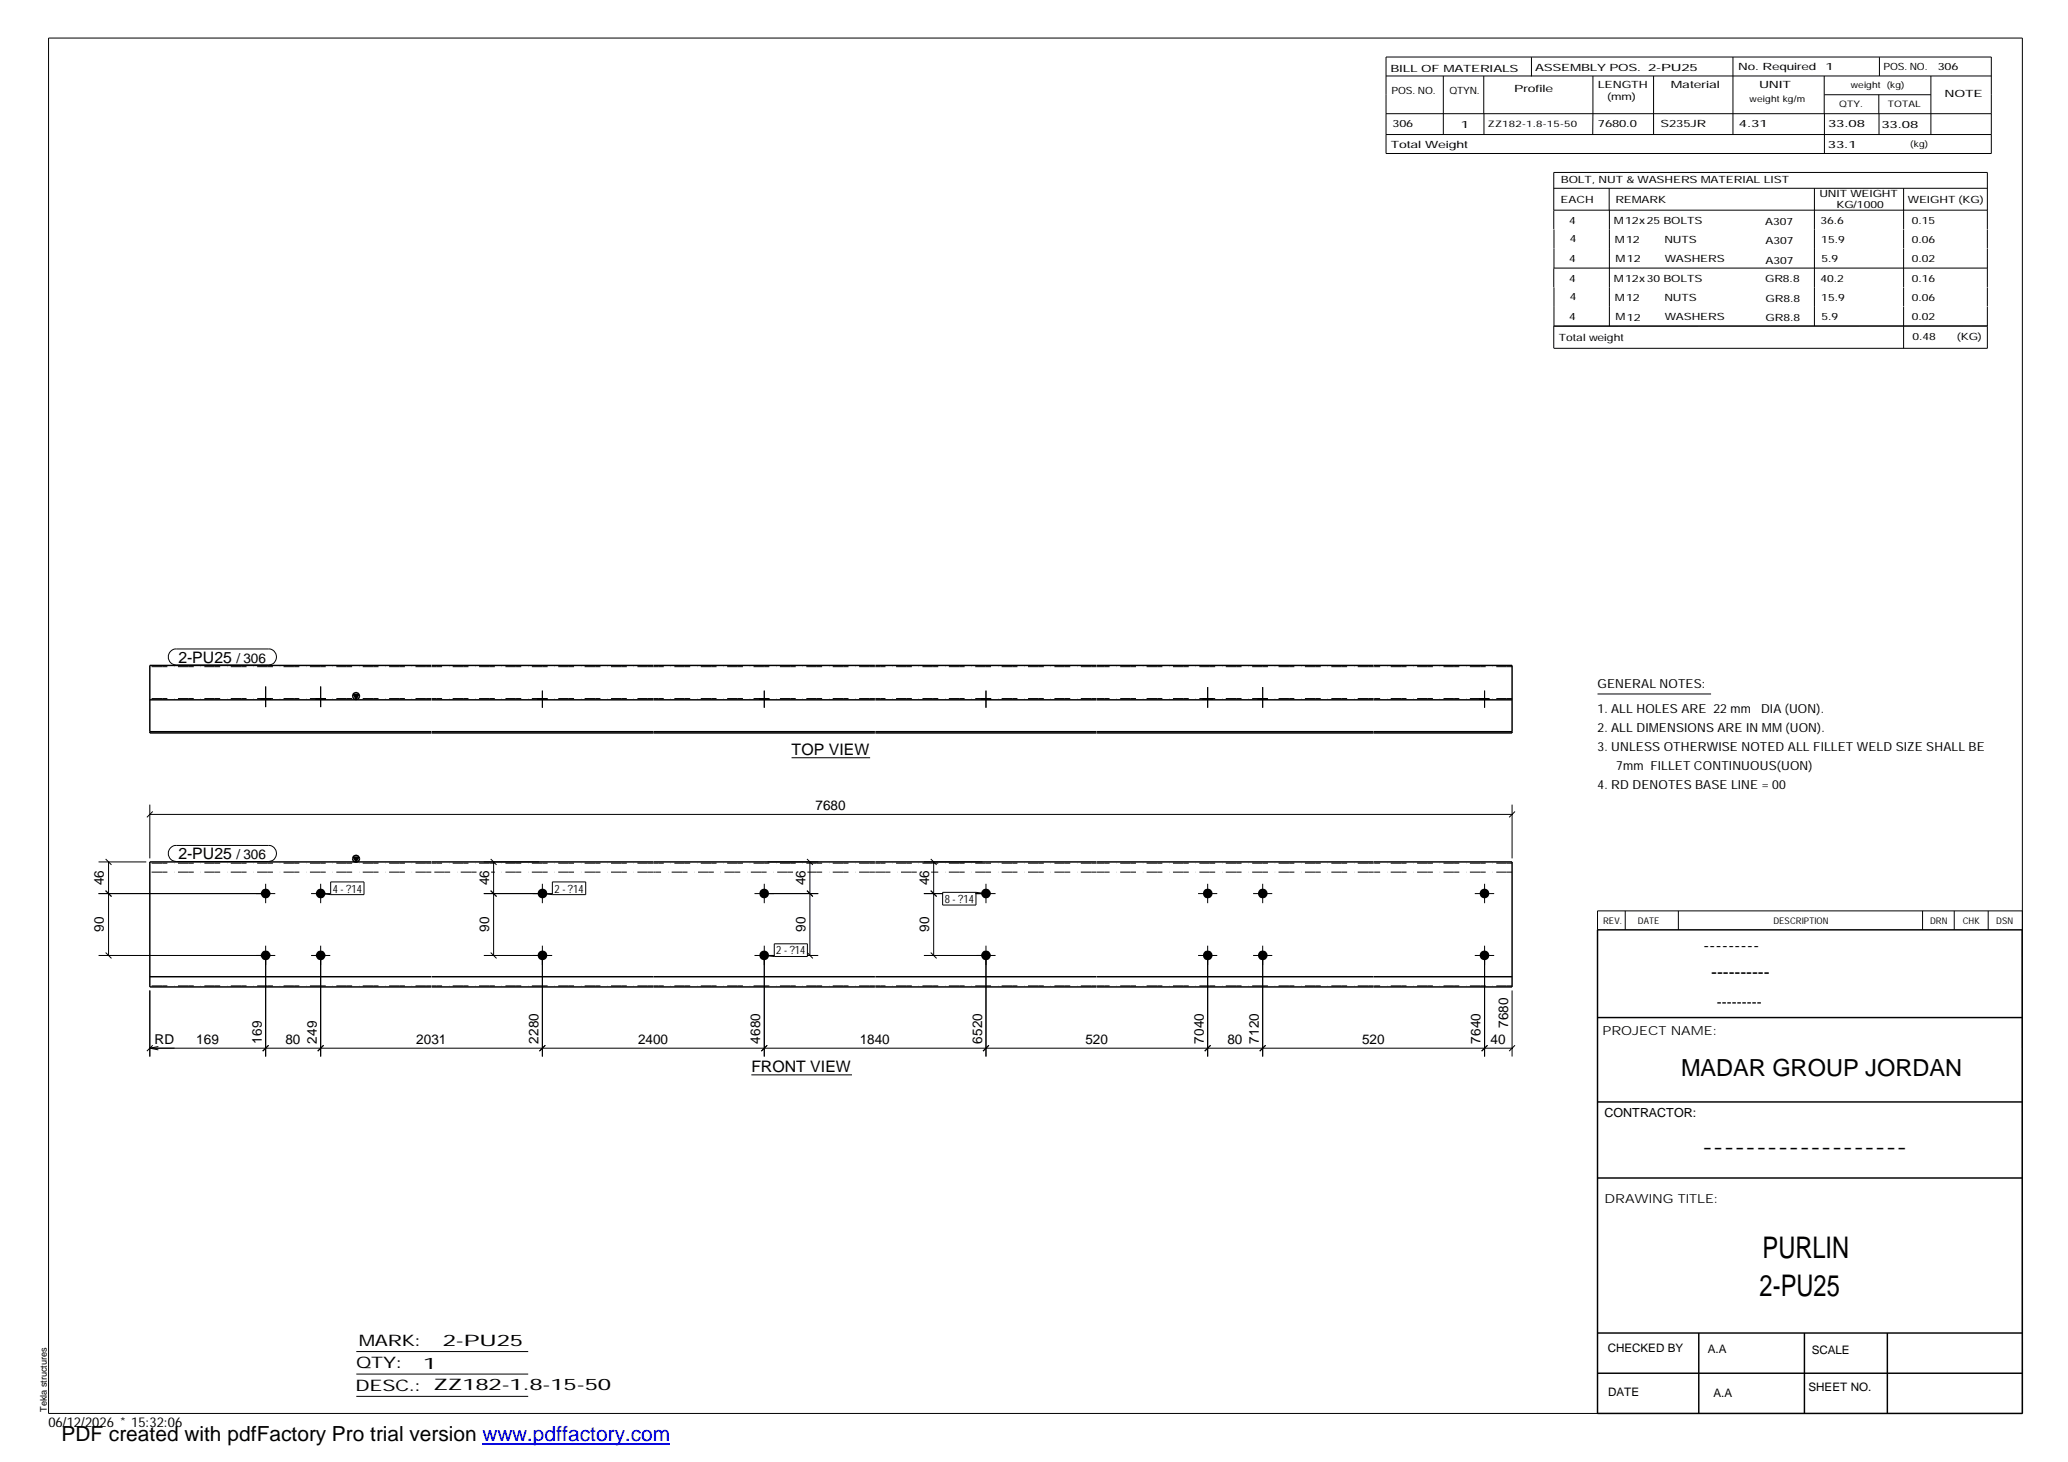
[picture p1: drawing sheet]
<svg xmlns="http://www.w3.org/2000/svg" width="420mm" height="297mm" viewBox="0 0 420 297" stroke-linecap="round" stroke-linejoin="round" font-family="sans-serif">
<g fill="#000">
<path d="M71.8 141.1h1.1l-.6 1zM71.8 174.1h1.1l-.6 1z"/>
<path d="M53 141.9h1.9v.3h-1.9z" fill-rule="evenodd"/>
<path d="M53 141.9h1.9v.3h-1.9z" fill-rule="evenodd"/>
<path d="M64.2 141.9h1.9v.3h-1.9z" fill-rule="evenodd"/>
<path d="M64.2 141.9h1.9v.3h-1.9z" fill-rule="evenodd"/>
<path d="M109.2 141.9h2v.3h-2z" fill-rule="evenodd"/>
<path d="M109.2 141.9h2v.3h-2z" fill-rule="evenodd"/>
<path d="M154.3 141.9h2v.3h-2z" fill-rule="evenodd"/>
<path d="M154.3 141.9h2v.3h-2z" fill-rule="evenodd"/>
<path d="M199.3 141.9h2v.3h-2z" fill-rule="evenodd"/>
<path d="M199.3 141.9h2v.3h-2z" fill-rule="evenodd"/>
<path d="M244.4 141.9h1.9v.3h-1.9z" fill-rule="evenodd"/>
<path d="M244.4 141.9h1.9v.3h-1.9z" fill-rule="evenodd"/>
<path d="M255.6 141.9h1.9v.3h-1.9z" fill-rule="evenodd"/>
<path d="M255.6 141.9h1.9v.3h-1.9z" fill-rule="evenodd"/>
<path d="M300.6 141.9h2v.3h-2z" fill-rule="evenodd"/>
<path d="M300.6 141.9h2v.3h-2z" fill-rule="evenodd"/>
<circle cx="54" cy="194.1" r=".98"/>
<circle cx="54" cy="181.5" r=".97"/>
<circle cx="65.1" cy="194.1" r=".98"/>
<circle cx="65.1" cy="181.5" r=".97"/>
<circle cx="110.2" cy="194.1" r=".98"/>
<circle cx="110.2" cy="181.5" r=".98"/>
<circle cx="155.3" cy="194.1" r=".98"/>
<circle cx="155.3" cy="181.5" r=".98"/>
<circle cx="200.3" cy="194.1" r=".98"/>
<circle cx="200.3" cy="181.5" r=".97"/>
<circle cx="245.4" cy="194.1" r=".99"/>
<circle cx="245.4" cy="181.5" r=".99"/>
<circle cx="256.6" cy="194.1" r=".99"/>
<circle cx="256.6" cy="181.5" r=".99"/>
<circle cx="301.6" cy="194.1" r=".98"/>
<circle cx="301.6" cy="181.5" r=".98"/>
</g>
<g fill="none" stroke="#000" stroke-width=".2">
<path d="M9.9 7.7h401v279.5h-401zM281.6 11.6h123v19.6h-123zM281.6 15.4h123M293.2 15.4v11.9M301.5 15.4v7.7M311.1 11.6v3.9M323.6 15.4v11.9M336 15.4v11.9M352.1 11.6v15.7M370.6 15.4v7.7M370.7 19.2h21.6M381.7 19.2v3.9"/>
<path d="M381.8 11.6v3.8M392.3 15.4v11.9M281.6 23.1h123M281.6 27.3h123M301.5 23.1v4.2M315.7 38.3h88.1M326.9 38.3v4.4M368.6 38.3v27.9M370.7 23.1v8.1M381.8 23.1v4.2M386.8 38.3v8.3M315.7 42.7h88.1"/>
<path d="M315.7 46.6v-11.6h88.1v11.6M315.7 54.5v3.9M315.7 54.5h88.1M315.7 46.6v7.9M315.7 58.4v7.8M327 42.7v23.5M386.8 46.6v3.9M386.8 50.6v7.7M386.8 58.4v3.9M403.8 46.6v3.9M403.8 50.6v7.7M403.8 58.4v3.9"/>
<path d="M386.8 62.3v8.5M403.8 62.3v8.5h-88.1M403.8 66.2h-88.1v4.5M34.7 132.3l.8-.4h19a1.63 1.63 0 0 1 1.7 1.6 1.63 1.63 0 0 1-1.7 1.6h-18.7a1.63 1.63 0 0 1-1.5-1 1.63 1.63 0 0 1 .4-1.8zM54 139.5v4.2M65.2 139.5v4.2M245.4 139.6v4.2M256.5 139.6v4.2M53 141.9v.3M54.9 141.9v.3M64.2 141.9v.3M66.1 141.9v.3"/>
<path d="M109.2 141.9v.3M110.2 140.3v3.5M111.2 141.9v.3M154.3 141.9v.3M155.3 140.3v3.5M156.3 141.9v.3M160.8 154h16M199.3 141.9v.3M200.3 140.3v3.5M201.3 141.9v.3M244.4 141.9v.3M246.3 141.9v.3"/>
<path d="M255.6 141.9v.3M257.5 141.9v.3M300.6 141.9v.3M301.6 140.3v3.5M302.6 141.9v.3M324.6 141h23M20 175.1h9.7M21.5 174.5l1.1 1.2M22.1 175.1v19M30.4 165.5h276.8M30.4 163.5v10.9M31 164.9l-1.2 1.2"/>
<path d="M34.7 172.2l.8-.4h19a1.63 1.63 0 0 1 1.7 1.6 1.63 1.63 0 0 1-1.7 1.6h-18.7a1.63 1.63 0 0 1-1.5-1 1.63 1.63 0 0 1 .4-1.8zM54 179.6v3.9M65.2 179.6v3.9M67.2 179.2h6.8v2.6h-6.8zM98.3 175.1h11.2M99.7 174.5l1.2 1.2M100.3 175.1v19M110.2 179.6v3.9M112.2 179.2h6.8v2.6h-6.8zM155.3 179.6v3.9M156 175.1h10.2M164 174.5l1.1 1.2"/>
<path d="M164.5 175.1v19M187.7 175.1h11.9M189.1 174.5l1.2 1.2M189.7 175.1v19M200.3 179.6v3.9M245.4 179.6v3.9M256.5 179.6v3.9M301.6 179.6v3.9M307.2 163.5v10.9M307.8 164.9l-1.2 1.2M20 194.1h35.9M20 181.6h35.9"/>
<path d="M21.5 193.5l1.1 1.2M21.5 181l1.1 1.1M54 192.1v22.6M63.2 194.1h3.9M63.2 181.6h3.9M65.2 192.1v22.6M65.2 181.6l2 .2M98.3 194.1h13.9M98.3 181.6h13.9M99.7 193.5l1.2 1.2M99.7 181l1.2 1.1M110.2 192.1v22.6"/>
<path d="M110.2 181.6l2 .2M153.3 194.1h4.1M153.3 181.6h12.9M155.3 192.1v22.6M155.3 194.1l2 .2M157.3 191.8h6.7v2.5h-6.7zM164 181l1.1 1.1M164 194.1h2.2M164 193.5l1.1 1.2M187.7 194.1h14.6M187.7 181.6h3.9M189.1 193.5l1.2 1.2"/>
<path d="M189.1 181l1.2 1.1M191.5 181.3h6.8v2.6h-6.8zM198.2 181.6h4.1M198.3 181.3l2 .3M200.3 192.1v22.6M243.4 194.1h3.9M243.4 181.6h3.9M245.4 192.1v22.6M254.6 194.1h3.9M254.6 181.6h3.9M256.5 192.1v22.6M299.6 194.1h4"/>
<path d="M299.6 181.6h4M301.6 192.1v22.6M330.2 185.1v3.8M341 185.1v3.8M390.6 185.1v3.8M397 185.1v3.8M403.9 185.1v3.8M410.9 185.1h-86.3v3.8M30.4 201.2v13.5M30.4 213h276.8M30.4 213l1.8 .3M31 212.4l-1.2 1.2"/>
<path d="M32.2 212.6l-1.8 .4M54.6 212.4l-1.2 1.2M65.7 212.4l-1.1 1.2M110.8 212.4l-1.2 1.2M152.7 218.4h20.4M155.9 212.4l-1.2 1.2M200.9 212.4l-1.2 1.2M246 212.4l-1.2 1.2M257.1 212.4l-1.2 1.2M302.2 212.4l-1.2 1.2M307.2 201.2v13.5M307.8 212.4l-1.2 1.2"/>
<path d="M72.4 274.6h34.9M72.4 279.2h34.9M72.4 283.7h34.9"/>
</g>
<g fill="none" stroke="#000" stroke-width=".3">
<path d="M87.6 135.2h-57.2v13.7h57.2M87.7 135.2h90.1M177.8 135.2h45M222.9 135.2h84.3v13.7h-84.3M30.4 148.7h57.2M30.4 142.2h57.2M71.8 141.1h1.1l-.6 1zM87.7 148.9h90.1M87.7 148.7h90.1M87.7 142.2h90.1M177.8 148.9h45M177.8 148.7h45"/>
<path d="M177.8 142.2h45M222.9 148.7h84.3M222.9 142.2h84.3M71.8 174.1h1.1l-.6 1zM87.6 175.1h-57.2v25.4h57.2M87.7 175.1h90.1M177.8 175.1h45M222.9 175.1h84.3v25.4h-84.3M30.4 198.4h57.2M87.7 198.4h90.1M177.8 198.4h45M222.9 198.4h84.3"/>
<path d="M324.6 188.9h86.2l.1 98.3h-86.3zM87.7 200.5h90.1M177.8 200.5h45M324.6 206.7h86.3M324.6 239.3h86.3M324.6 223.9h86.3M324.6 270.8h86.3M324.6 279h86.3M345.1 270.8v16.4M366.6 270.8v16.4M383.5 270.8v16.4"/>
<circle cx="72.3" cy="141.4" r=".71"/>
<circle cx="72.3" cy="174.5" r=".71"/>
</g>
<g fill="none" stroke="#000" stroke-width=".2" stroke-dasharray="1.1 0 2.1 .7 0 1.4" stroke-linecap="butt">
<path d="M87.6 135.5h-57.2M132.7 135.5h-45M177.8 135.5h-45M222.8 135.5h-45M279.1 135.5h-56.2M307.2 135.5h-28.1M87.6 141.9h-57.2M132.7 141.9h-45M177.8 141.9h-45M222.8 141.9h-45M279.1 141.9h-56.2M307.2 141.9h-28.1"/>
<path d="M87.6 177.2h-57.2M87.6 175.4h-57.2M96.8 177.2h-9.1M132.7 177.2h-32.9M132.7 175.4h-45M161.1 177.2h-28.3M177.8 177.2h-13.8M177.8 175.4h-45M186.3 177.2h-8.5M222.8 177.2h-33.6M222.8 175.4h-45M279.1 177.2h-56.2"/>
<path d="M279.1 175.4h-56.2M307.2 177.2h-28.1M307.2 175.4h-28.1M87.6 200.3h-57.2M132.7 200.3h-45M177.8 200.3h-45M222.8 200.3h-45M279.1 200.3h-56.2M307.2 200.3h-28.1"/>
</g>
<path d="M98 293.3h38.2" fill="none" stroke="#00f" stroke-width=".3"/>
<g font-size="6.1">
<text x="358.1" y="255.5">PURLIN</text>
<text x="357.5" y="263.3">2-PU25</text>
</g>
<text font-size="4.8" x="341.5" y="218.6">MADAR GROUP JORDAN</text>
<text font-size="4.2" x="12.5" y="292.7">PDF created with pdfFactory Pro trial version www.pdffactory.com</text>
<g font-size="3.6">
<text x="346.1" y="193.2">---------</text>
<text x="347.7" y="198.6">----------</text>
<text x="345.8" y="234.2">-------------------</text>
</g>
<g font-size="3.2">
<text x="36.2" y="134.7">2-PU25</text>
<text x="160.8" y="153.4">TOP VIEW</text>
<text x="36.2" y="174.6">2-PU25</text>
<text x="152.7" y="217.9">FRONT VIEW</text>
<text x="72.9" y="273.5">MARK:</text>
<text x="90" y="273.5">2-PU25</text>
<text x="72.4" y="278">QTY:</text>
<text x="86" y="278.1">1</text>
<text x="72.2" y="282.6">DESC.:</text>
<text x="88.1" y="282.4">ZZ182-1.8-15-50</text>
</g>
<text font-size="3" x="348.8" y="204.5">---------</text>
<g font-size="2.8">
<text x="48" y="134.7">/ 306</text>
<text x="165.7" y="164.5">7680</text>
<text x="21.1" y="179.9" transform="rotate(-90 21.1 179.9)">46</text>
<text x="48" y="174.6">/ 306</text>
<text x="99.4" y="179.9" transform="rotate(-90 99.4 179.9)">46</text>
<text x="163.7" y="179.9" transform="rotate(-90 163.7 179.9)">46</text>
<text x="188.8" y="179.9" transform="rotate(-90 188.8 179.9)">46</text>
<text x="21.1" y="189.4" transform="rotate(-90 21.1 189.4)">90</text>
<text x="99.4" y="189.4" transform="rotate(-90 99.4 189.4)">90</text>
<text x="163.7" y="189.4" transform="rotate(-90 163.7 189.4)">90</text>
<text x="188.8" y="189.4" transform="rotate(-90 188.8 189.4)">90</text>
<text x="306.4" y="208.9" transform="rotate(-90 306.4 208.9)">7680</text>
<text x="31.4" y="212.1">RD</text>
<text x="39.9" y="212">169</text>
<text x="53.2" y="212.1" transform="rotate(-90 53.2 212.1)">169</text>
<text x="58" y="212">80</text>
<text x="64.3" y="212.1" transform="rotate(-90 64.3 212.1)">249</text>
<text x="84.6" y="212">2031</text>
<text x="109.4" y="212.1" transform="rotate(-90 109.4 212.1)">2280</text>
<text x="129.6" y="212">2400</text>
<text x="154.5" y="212.1" transform="rotate(-90 154.5 212.1)">4680</text>
<text x="174.7" y="212">1840</text>
<text x="199.5" y="212.1" transform="rotate(-90 199.5 212.1)">6520</text>
<text x="220.5" y="212">520</text>
<text x="244.6" y="212.1" transform="rotate(-90 244.6 212.1)">7040</text>
<text x="249.4" y="212">80</text>
<text x="255.7" y="212.1" transform="rotate(-90 255.7 212.1)">7120</text>
<text x="276.7" y="212">520</text>
<text x="300.8" y="212.1" transform="rotate(-90 300.8 212.1)">7640</text>
<text x="302.9" y="212">40</text>
<text x="9.8" y="290">06/12/2026 * 15:32:06</text>
</g>
<g font-size="2.5">
<text x="324.6" y="139.9">GENERAL NOTES:</text>
<text x="324.6" y="148.7">2. ALL DIMENSIONS ARE IN MM (UON).</text>
<text x="324.6" y="144.9">1. ALL HOLES ARE 22 mm</text>
<text x="357.8" y="144.9">DIA (UON).</text>
<text x="324.6" y="152.5">3. UNLESS OTHERWISE NOTED ALL FILLET WELD SIZE SHALL BE</text>
<text x="324.6" y="160.2">4. RD DENOTES BASE LINE = 00</text>
<text x="328.4" y="156.4">7mm FILLET CONTINUOUS(UON)</text>
<text x="325.6" y="210.3">PROJECT NAME:</text>
<text x="326" y="226.9">CONTRACTOR:</text>
<text x="326" y="244.4">DRAWING TITLE:</text>
</g>
<g font-size="2.4">
<text x="326.7" y="274.7">CHECKED BY</text>
<text x="347" y="275">A.A</text>
<text x="368.1" y="275.1">SCALE</text>
<text x="326.7" y="283.6">DATE</text>
<text x="348.1" y="283.9">A.A</text>
<text x="367.5" y="282.6">SHEET NO.</text>
</g>
<g font-size="2.3">
<text x="67.6" y="181.3">4 - ?14</text>
<text x="112.6" y="181.3">2 - ?14</text>
<text x="191.9" y="183.5">8 - ?14</text>
<text x="157.7" y="193.9">2 - ?14</text>
</g>
<g font-size="2">
<text x="282.5" y="14.6">BILL OF MATERIALS</text>
<text x="311.9" y="14.4">ASSEMBLY POS.</text>
<text x="324.6" y="17.9">LENGTH</text>
<text x="334.9" y="14.4">2-PU25</text>
<text x="339.5" y="17.9">Material</text>
<text x="353.1" y="14.2">No. Required</text>
<text x="357.4" y="17.9">UNIT</text>
<text x="370.9" y="14.2">1</text>
<text x="382.7" y="14.2">POS. NO.</text>
<text x="393.7" y="14.3">306</text>
<text x="282.7" y="19.1">POS. NO.</text>
<text x="294.5" y="19">QTYN.</text>
<text x="307.6" y="18.7">Profile</text>
<text x="326.5" y="20.4">(mm)</text>
<text x="395.1" y="19.6">NOTE</text>
<text x="282.9" y="25.8">306</text>
<text x="296.8" y="26">1</text>
<text x="324.7" y="25.9">7680.0</text>
<text x="337.4" y="25.9">S235JR</text>
<text x="353.3" y="25.9">4.31</text>
<text x="371.4" y="25.9">33.08</text>
<text x="382.3" y="25.9">33.08</text>
<text x="282.6" y="30.1">Total Weight</text>
<text x="371.4" y="30">33.1</text>
<text x="317.1" y="41.3">EACH</text>
<text x="317.1" y="37.2">BOLT, NUT &amp; WASHERS MATERIAL LIST</text>
<text x="328.2" y="41.3">REMARK</text>
<text x="369.7" y="40.1">UNIT WEIGHT</text>
<text x="387.6" y="41.2">WEIGHT (KG)</text>
<text x="318.8" y="45.4">4</text>
<text x="327.9" y="45.6">M12x25 BOLTS</text>
<text x="358.6" y="45.6">A307</text>
<text x="369.9" y="45.5">36.6</text>
<text x="373.1" y="42.2">KG/1000</text>
<text x="388.4" y="45.5">0.15</text>
<text x="318.8" y="53.3">4</text>
<text x="318.9" y="49.2">4</text>
<text x="328.1" y="49.3">M12</text>
<text x="328.3" y="53.3">M12</text>
<text x="338.2" y="49.4">NUTS</text>
<text x="338.2" y="53.3">WASHERS</text>
<text x="358.7" y="49.6">A307</text>
<text x="358.7" y="53.5">A307</text>
<text x="370" y="49.3">15.9</text>
<text x="370.1" y="53.2">5.9</text>
<text x="388.4" y="49.4">0.06</text>
<text x="388.4" y="53.3">0.02</text>
<text x="318.8" y="57.2">4</text>
<text x="327.9" y="57.3">M12x30 BOLTS</text>
<text x="358.6" y="57.4">GR8.8</text>
<text x="369.9" y="57.3">40.2</text>
<text x="388.4" y="57.2">0.16</text>
<text x="318.8" y="65.1">4</text>
<text x="318.9" y="61">4</text>
<text x="328.1" y="61.2">M12</text>
<text x="328.3" y="65.1">M12</text>
<text x="338.2" y="61.2">NUTS</text>
<text x="338.2" y="65.1">WASHERS</text>
<text x="358.7" y="61.4">GR8.8</text>
<text x="358.7" y="65.3">GR8.8</text>
<text x="370" y="61.1">15.9</text>
<text x="370.1" y="65">5.9</text>
<text x="388.4" y="61.2">0.06</text>
<text x="388.4" y="65.1">0.02</text>
<text x="316.7" y="69.3">Total weight</text>
<text x="388.6" y="69.1">0.48</text>
<text x="397.6" y="69">(KG)</text>
</g>
<g font-size="1.9">
<text x="325.7" y="187.8">REV.</text>
<text x="332.8" y="187.6">DATE</text>
<text x="360.3" y="187.7">DESCRIPTION</text>
<text x="392.1" y="187.6">DRN</text>
<text x="398.8" y="187.6">CHK</text>
<text x="405.6" y="187.7">DSN</text>
<text x="9.5" y="286.8" transform="rotate(-90 9.5 286.8)">Tekla structures</text>
</g>
<g font-size="1.8">
<text x="376" y="17.9">weight (kg)</text>
<text x="355.5" y="20.7">weight kg/m</text>
<text x="373.6" y="21.7">QTY.</text>
<text x="383.5" y="21.8">TOTAL</text>
<text x="302.3" y="25.9">ZZ182-1.8-15-50</text>
<text x="388.1" y="29.8">(kg)</text>
</g>
</svg>
